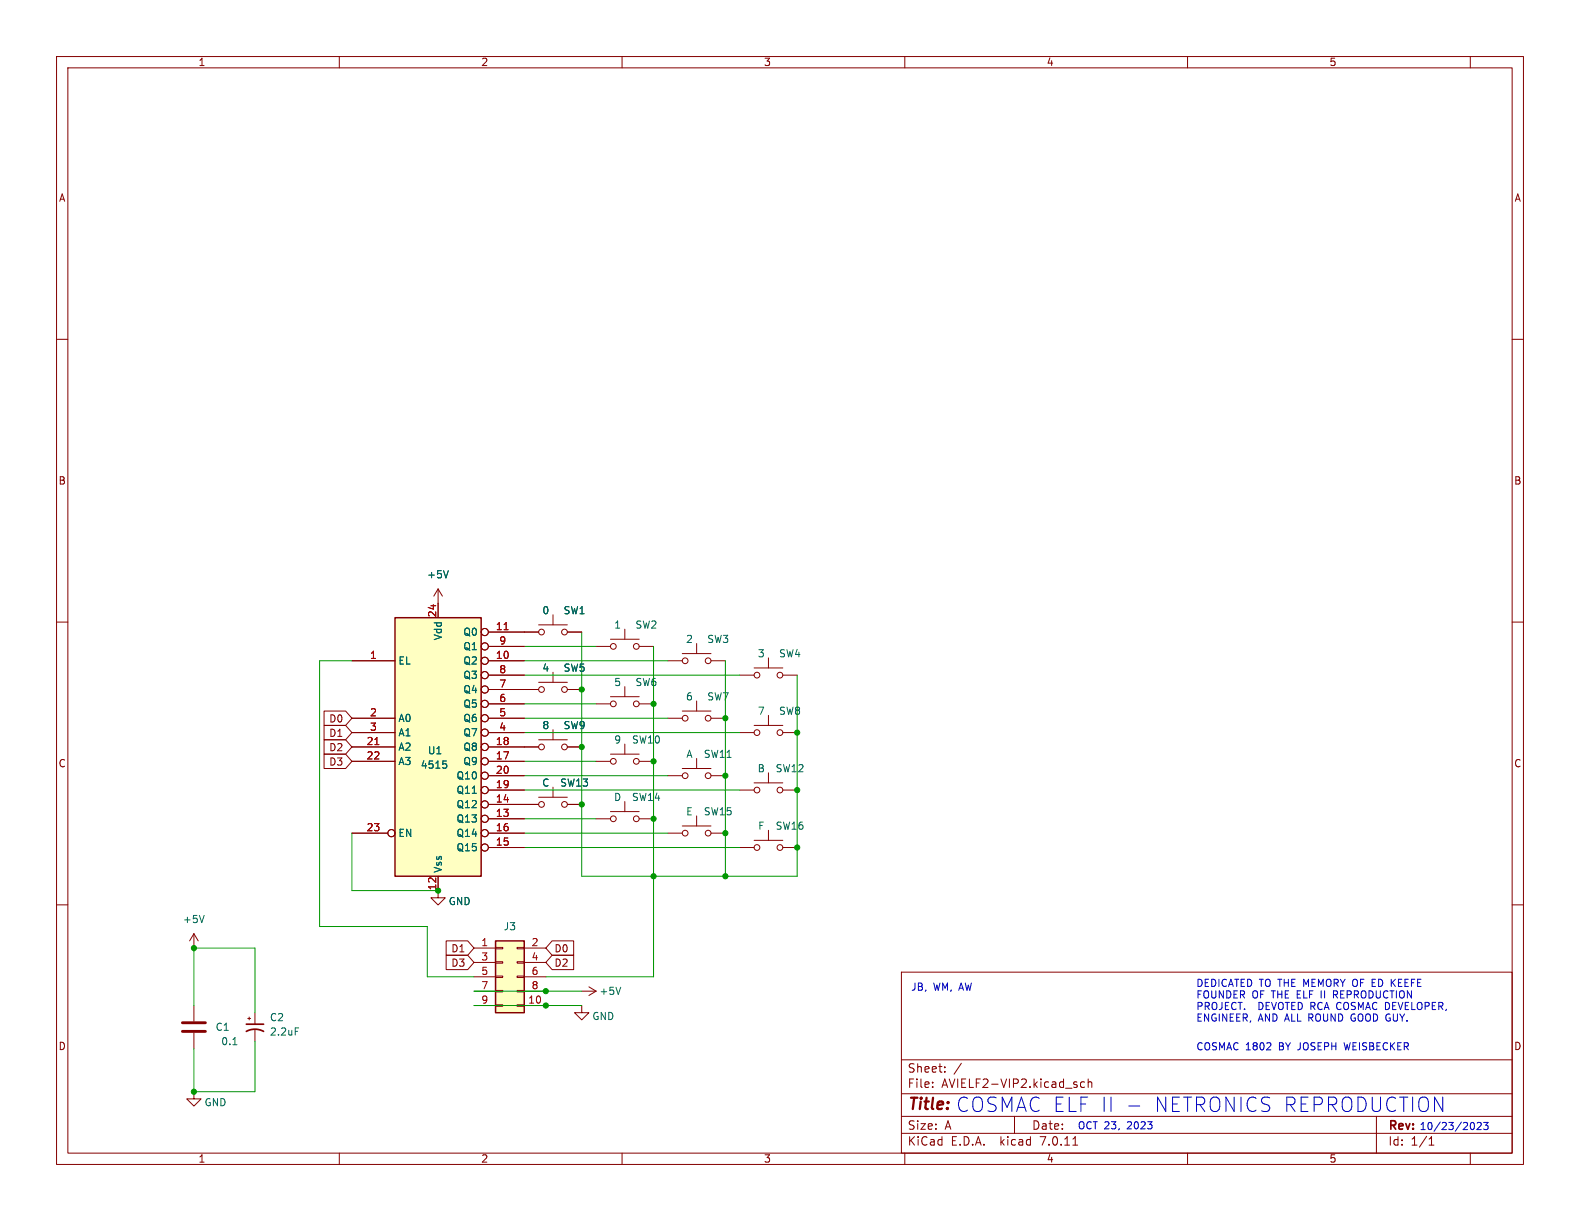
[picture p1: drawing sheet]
<svg xmlns="http://www.w3.org/2000/svg" width="279mm" height="216mm" viewBox="0 0 279 216" stroke-linecap="round" stroke-linejoin="round" font-family="sans-serif">
<g fill="none" stroke="#840000" stroke-width=".18">
<path d="M10 10h259.4v195.9h-259.4zM12 12h255.4v191.9h-255.4zM60 10v2M110 10v2M160 10v2M210 10v2M260 10v2M10 60h2M267.4 60h2M10 110h2M62.2 116.8h7.6M77.5 104.1v5.1"/>
<path d="M77.5 104.1l.7 1.3M77.5 104.1l-.8 1.3M86.4 116.8h6.3M86.4 119.4h6.3M86.4 114.3h6.3M86.4 111.8h8.8M95.2 110.5h5.1M97.8 108.7v1.8M97.8 118.9v1.8M100.3 111.8h2.6M105.4 114.3h2.5M107.9 113h5.1"/>
<path d="M110.5 111.3v1.7M113 114.3h2.6M118.1 116.8h2.5M120.6 115.6h5.1M123.2 113.8v1.8M125.7 116.8h2.6M130.8 119.4h2.5M133.3 118.1h5.1M135.9 116.3v1.8M138.4 119.4h2.6M267.4 110h2M57.3 133.3h3.8l1.1 1.3-1.1 1.3h-3.8z"/>
<path d="M57.3 128.3h3.8l1.1 1.2-1.1 1.3h-3.8zM57.3 130.8h3.8l1.1 1.3-1.1 1.3h-3.8zM57.3 125.7h3.8l1.1 1.3-1.1 1.3h-3.8zM62.2 132.1h7.6M62.2 127h7.6M62.2 134.6h7.6M62.2 129.5h7.6M86.4 132.1h8.8M86.4 121.9h8.8M86.4 124.5h6.3M86.4 127h6.3M86.4 134.6h6.3"/>
<path d="M86.4 137.2h6.3M86.4 139.7h6.3M86.4 129.5h6.3M95.2 130.8h5.1M95.2 120.7h5.1M97.8 129v1.8M97.8 139.2v1.8M100.3 132.1h2.6M100.3 121.9h2.6M105.4 124.5h2.5M105.4 134.6h2.5M107.9 123.2h5.1"/>
<path d="M107.9 133.4h5.1M110.5 121.4v1.8M110.5 131.6v1.8M113 124.5h2.6M113 134.6h2.6M118.1 127h2.5M118.1 137.2h2.5M120.6 125.7h5.1M120.6 135.9h5.1M123.2 124v1.7M123.2 134.1v1.8M125.7 127h2.6"/>
<path d="M125.7 137.2h2.6M130.8 139.7h2.5M130.8 129.5h2.5M133.3 138.4h5.1M133.3 128.3h5.1M135.9 126.5v1.8M135.9 136.7v1.7M138.4 139.7h2.6M138.4 129.5h2.6M10 160h2M62.2 147.3h6.4M77.5 154.9v3.9h1.2l-1.2 1.2-1.3-1.2h1.3"/>
<path d="M86.4 142.2h8.8M86.4 147.3h6.3M86.4 144.8h6.3M86.4 149.9h6.3M95.2 141h5.1M100.3 142.2h2.6M105.4 144.8h2.5M107.9 143.5h5.1M110.5 141.7v1.8M113 144.8h2.6M118.1 147.3h2.5M120.6 146.1h5.1"/>
<path d="M123.2 144.3v1.8M125.7 147.3h2.6M130.8 149.9h2.5M133.3 148.6h5.1M135.9 146.8v1.8M138.4 149.9h2.6M267.4 160h2M34.3 165.1v2.5M34.3 177.8v2.8M34.3 165.1l.8 1.3M34.3 165.1l-.8 1.3M44.1 179.8v.5"/>
<path d="M45.1 179.1v2M78.9 166.4h3.8l1.1 1.2-1.1 1.3h-3.8zM78.9 168.9h3.8l1.1 1.3-1.1 1.3h-3.8zM83.8 167.6h3.8M83.8 177.8h3.8M83.8 170.2h3.8M83.8 172.7h3.8M83.8 175.3h3.8M87.6 177.7h1.3v.2h-1.3zM87.6 175.1h1.3v.3h-1.3zM87.6 172.6h1.3v.2h-1.3zM87.6 170.1h1.3v.2h-1.3z"/>
<path d="M87.6 167.5h1.3v.3h-1.3zM91.4 177.7h1.3v.2h-1.3zM91.4 175.1h1.3v.3h-1.3zM91.4 172.6h1.3v.2h-1.3zM91.4 170.1h1.3v.2h-1.3zM91.4 167.5h1.3v.3h-1.3zM92.7 167.6h3.8M92.7 177.8h3.8M92.7 170.2h3.8M92.7 172.7h3.8M92.7 175.3h3.8M97.6 168.9h3.8v2.6h-3.8l-1.1-1.3z"/>
<path d="M97.6 166.4h3.8v2.5h-3.8l-1.1-1.3zM102.9 177.8v1.3h1.2l-1.2 1.2-1.3-1.2h1.3M102.9 175.3h2.5M104.1 174.5l1.3 .8M105.4 175.3l-1.3 .7M159.4 171.9h108v32h-108zM34.3 193v1.3h1.3l-1.3 1.3-1.3-1.3h1.3M34.3 182.6v2.8M43.8 180.1h.5M45.1 182.1v2.1M159.4 197.4h108M159.4 193.4h108"/>
<path d="M159.4 187.4h108M164.9 192.1v.2M164.9 191.4v.1M167.1 189.4v.2M167.1 188.7v.1M170 188l-1.3 1.9M179.4 197.4v3M191.8 191.4l-.4-.1-.3 .3v.4l.1 .2h.6M192.4 191.4l.2-.1 .4 .1 .1 .9M192.4 190.8v1.5M243.4 197.4v6.5M60 203.9v2"/>
<path d="M110 203.9v2M159.4 200.4h108M160 203.9v2M189.7 202.5h.9M210 203.9v2M252.7 202.5h.9M252.7 201.4l.4-.4v1.5M260 203.9v2"/>
<circle cx="85.7" cy="116.8" r=".63"/>
<circle cx="85.7" cy="114.3" r=".63"/>
<circle cx="85.7" cy="119.4" r=".63"/>
<circle cx="85.7" cy="111.8" r=".63"/>
<circle cx="95.8" cy="111.8" r=".51"/>
<circle cx="99.8" cy="111.8" r=".51"/>
<circle cx="108.5" cy="114.3" r=".51"/>
<circle cx="112.5" cy="114.3" r=".51"/>
<circle cx="121.2" cy="116.8" r=".51"/>
<circle cx="125.2" cy="116.8" r=".51"/>
<circle cx="133.9" cy="119.4" r=".51"/>
<circle cx="137.9" cy="119.4" r=".51"/>
<circle cx="85.7" cy="124.5" r=".63"/>
<circle cx="85.7" cy="127" r=".63"/>
<circle cx="85.7" cy="121.9" r=".63"/>
<circle cx="85.7" cy="129.5" r=".63"/>
<circle cx="85.7" cy="132.1" r=".63"/>
<circle cx="85.7" cy="137.2" r=".63"/>
<circle cx="85.7" cy="134.6" r=".63"/>
<circle cx="85.7" cy="139.7" r=".63"/>
<circle cx="95.8" cy="132.1" r=".51"/>
<circle cx="95.8" cy="121.9" r=".51"/>
<circle cx="99.8" cy="121.9" r=".51"/>
<circle cx="99.8" cy="132.1" r=".51"/>
<circle cx="108.5" cy="124.5" r=".51"/>
<circle cx="108.5" cy="134.6" r=".51"/>
<circle cx="112.5" cy="124.5" r=".51"/>
<circle cx="112.5" cy="134.6" r=".51"/>
<circle cx="121.2" cy="127" r=".51"/>
<circle cx="121.2" cy="137.2" r=".51"/>
<circle cx="125.2" cy="127" r=".51"/>
<circle cx="125.2" cy="137.2" r=".51"/>
<circle cx="133.9" cy="129.5" r=".51"/>
<circle cx="133.9" cy="139.7" r=".51"/>
<circle cx="137.9" cy="129.5" r=".51"/>
<circle cx="137.9" cy="139.7" r=".51"/>
<circle cx="69.2" cy="147.3" r=".63"/>
<circle cx="85.7" cy="142.2" r=".63"/>
<circle cx="85.7" cy="144.8" r=".63"/>
<circle cx="85.7" cy="149.9" r=".63"/>
<circle cx="85.7" cy="147.3" r=".63"/>
<circle cx="95.8" cy="142.2" r=".51"/>
<circle cx="99.8" cy="142.2" r=".51"/>
<circle cx="108.5" cy="144.8" r=".51"/>
<circle cx="112.5" cy="144.8" r=".51"/>
<circle cx="121.2" cy="147.3" r=".51"/>
<circle cx="125.2" cy="147.3" r=".51"/>
<circle cx="133.9" cy="149.9" r=".51"/>
<circle cx="137.9" cy="149.9" r=".51"/>
</g>
<g fill="#ffffc2" stroke="#ffffc2" stroke-width=".18">
<path d="M87.6 166.4h5.1v12.7h-5.1z"/>
<path d="M69.8 109.2h15.3v45.7h-15.3z"/>
</g>
<path d="M69.8 109.2h15.3v45.7h-15.3zM87.6 166.4h5.1v12.7h-5.1z" fill="none" stroke="#840000" stroke-width=".25"/>
<path d="M43.6 182.4a3.2 3.2 0 0 1 3 0M43.6 181.1h3" fill="none" stroke="#840000" stroke-width=".3"/>
<path d="M79.3 100.9l-.4 1.3M78.3 134.6h.6M78.8 135l.2 .3v.3l-.2 .2M36.1 161.9l-.4 1.2M109.8 174.6l-.5 1.2M41.2 184.7h.7M52.2 181.8h.6" fill="none" stroke="#006464" stroke-width=".18"/>
<path d="M32.3 180.8h4M32.3 182.4h4" fill="none" stroke="#840000" stroke-width=".51"/>
<path d="M89.1 111.3h.8M66.3 131.7h.7" fill="none" stroke="#a90000" stroke-width=".18"/>
<path d="M235.8 175.2v1.3M235.8 175.9h.5M199.6 195.6h1.9M224 185.6h.7M224.7 184.5v.4M260.3 198.5a.68 .68 0 0 1 .4 .6 .68 .68 0 0 1-.4 .6M261.2 198.6l.5-.1 .2 .3-.7 .9h.7M262.4 198.5h.7l-.4 .5 .4 .1v.5l-.2 .1-.5-.1" fill="none" stroke="#0000c2" stroke-width=".18"/>
<g fill="none" stroke="#009600" stroke-width=".18">
<path d="M62.2 116.8h-5.7v47h19.1v8.9h8.2M92.7 114.3h12.7M92.7 116.8h25.4M92.7 119.4h38.1M102.9 111.8v43.1h38.1v-35.5M115.6 114.3v58.4h-19.1M128.3 116.8v38.1M92.7 139.7h38.1M92.7 134.6h12.7M92.7 124.5h12.7M92.7 137.2h25.4M92.7 129.5h38.1"/>
<path d="M92.7 127h25.4M62.2 147.3v10.2h15.3M92.7 149.9h38.1M92.7 147.3h25.4M92.7 144.8h12.7M34.3 177.8v-10.2h10.8v11.5M83.8 177.8h19.1M83.8 175.3h19.1M45.1 184.2v8.8h-10.8v-7.6"/>
</g>
<g fill="#009600" stroke="#009600" stroke-width=".18">
<circle cx="34.3" cy="193" r=".46"/>
<circle cx="34.3" cy="167.6" r=".46"/>
<circle cx="77.5" cy="157.5" r=".46"/>
<circle cx="96.5" cy="177.8" r=".46"/>
<circle cx="96.5" cy="175.3" r=".46"/>
<circle cx="115.6" cy="124.5" r=".46"/>
<circle cx="115.6" cy="134.6" r=".46"/>
<circle cx="102.9" cy="142.2" r=".46"/>
<circle cx="102.9" cy="132.1" r=".46"/>
<circle cx="115.6" cy="144.8" r=".46"/>
<circle cx="102.9" cy="121.9" r=".46"/>
<circle cx="128.3" cy="127" r=".46"/>
<circle cx="141" cy="129.5" r=".46"/>
<circle cx="128.3" cy="154.9" r=".46"/>
<circle cx="128.3" cy="147.3" r=".46"/>
<circle cx="128.3" cy="137.2" r=".46"/>
<circle cx="115.6" cy="154.9" r=".46"/>
<circle cx="141" cy="139.7" r=".46"/>
<circle cx="141" cy="149.9" r=".46"/>
</g>
<g font-size="3.5" fill="#0000c2">
<text x="168.9" y="196.9">COSMAC ELF II -</text>
<text x="203.8" y="196.9">NETRONICS REPRODUCTION</text>
</g>
<text font-size="2.8" fill="#840000" x="160.4" y="196.8">Title:</text>
<g font-size="2.1" fill="#840000">
<text x="160.4" y="189.9">Sheet:</text>
<text x="160.4" y="192.6">File:</text>
<text x="166.5" y="192.6">AVIELF2-VIP2.kicad_sch</text>
<text x="160.4" y="202.8">KiCad</text>
<text x="160.4" y="200">Size:</text>
<text x="167.1" y="200">A</text>
<text x="168.1" y="202.8">E.D.A.</text>
<text x="177" y="202.8">kicad</text>
<text x="182.4" y="200">Date:</text>
<text x="184.2" y="202.8">7.0.11</text>
<text x="245.4" y="200.2">Rev:</text>
<text x="245.4" y="202.8">Id:</text>
<text x="249.5" y="202.8">1/1</text>
</g>
<g font-size="1.8" fill="#840000">
<text x="35" y="11.9">1</text>
<text x="85" y="11.9">2</text>
<text x="135" y="11.9">3</text>
<text x="185" y="11.9">4</text>
<text x="235" y="11.9">5</text>
<text x="10.3" y="35.9">A</text>
<text x="267.7" y="35.9">A</text>
<text x="10.3" y="85.9">B</text>
<text x="267.7" y="85.9">B</text>
<text x="58.1" y="130.5">D1</text>
<text x="58.1" y="128">D0</text>
<text x="10.3" y="135.9">C</text>
<text x="58.1" y="135.6">D3</text>
<text x="58.1" y="133">D2</text>
<text x="267.7" y="135.9">C</text>
<text x="79.7" y="168.6">D1</text>
<text x="79.7" y="171.1">D3</text>
<text x="97.9" y="171.1">D2</text>
<text x="97.9" y="168.6">D0</text>
<text x="10.3" y="185.9">D</text>
<text x="267.7" y="185.9">D</text>
<text x="35" y="205.8">1</text>
<text x="85" y="205.8">2</text>
<text x="135" y="205.8">3</text>
<text x="185" y="205.8">4</text>
<text x="235" y="205.8">5</text>
</g>
<g font-size="1.8" fill="#006464">
<text x="75.4" y="102.5">+5V</text>
<text x="78.3" y="113.3" transform="rotate(-90 78.3 113.3)">Vdd</text>
<text x="81.8" y="112.6">Q0</text>
<text x="95.8" y="108.8">0</text>
<text x="99.6" y="108.8">SW1</text>
<text x="108.5" y="111.4">1</text>
<text x="112.3" y="111.4">SW2</text>
<text x="121.2" y="113.9">2</text>
<text x="125" y="113.9">SW3</text>
<text x="70.4" y="117.7">EL</text>
<text x="81.8" y="117.7">Q2</text>
<text x="81.8" y="115.2">Q1</text>
<text x="95.8" y="119">4</text>
<text x="99.6" y="119">SW5</text>
<text x="133.9" y="116.4">3</text>
<text x="137.7" y="116.4">SW4</text>
<text x="81.8" y="125.3">Q5</text>
<text x="81.8" y="122.8">Q4</text>
<text x="81.8" y="120.2">Q3</text>
<text x="108.5" y="121.5">5</text>
<text x="112.3" y="121.5">SW6</text>
<text x="121.2" y="124.1">6</text>
<text x="125" y="124.1">SW7</text>
<text x="70.4" y="127.9">A0</text>
<text x="70.4" y="130.4">A1</text>
<text x="81.8" y="130.4">Q7</text>
<text x="81.8" y="127.9">Q6</text>
<text x="95.8" y="129.1">8</text>
<text x="99.6" y="129.1">SW9</text>
<text x="108.5" y="131.7">9</text>
<text x="111.7" y="131.7">SW10</text>
<text x="133.9" y="126.6">7</text>
<text x="137.7" y="126.6">SW8</text>
<text x="70.4" y="132.9">A2</text>
<text x="70.4" y="135.5">A3</text>
<text x="74.3" y="136.1">4515</text>
<text x="75.6" y="133.6">U1</text>
<text x="81.8" y="135.5">Q9</text>
<text x="81.8" y="132.9">Q8</text>
<text x="121.3" y="134.2">A</text>
<text x="124.4" y="134.2">SW11</text>
<text x="133.9" y="136.8">B</text>
<text x="137.1" y="136.8">SW12</text>
<text x="80.6" y="143.1">Q12</text>
<text x="80.6" y="140.6">Q11</text>
<text x="80.6" y="138">Q10</text>
<text x="95.8" y="139.3">C</text>
<text x="99" y="139.3">SW13</text>
<text x="108.5" y="141.8">D</text>
<text x="111.7" y="141.8">SW14</text>
<text x="70.4" y="148.2">EN</text>
<text x="80.6" y="145.6">Q13</text>
<text x="80.6" y="148.2">Q14</text>
<text x="121.2" y="144.4">E</text>
<text x="124.4" y="144.4">SW15</text>
<text x="134" y="146.9">F</text>
<text x="137.1" y="146.9">SW16</text>
<text x="78.3" y="154.4" transform="rotate(-90 78.3 154.4)">Vss</text>
<text x="80.6" y="150.7">Q15</text>
<text x="79.2" y="160.2">GND</text>
<text x="32.3" y="163.4">+5V</text>
<text x="89" y="164.7">J3</text>
<text x="105.9" y="176.1">+5V</text>
<text x="38" y="182.5">C1</text>
<text x="39" y="185">0.1</text>
<text x="47.6" y="180.8">C2</text>
<text x="47.6" y="183.3">2.2uF</text>
<text x="104.6" y="180.6">GND</text>
<text x="36.1" y="195.8">GND</text>
</g>
<g font-size="1.8" fill="#a90000">
<text x="77.2" y="109.3" transform="rotate(-90 77.2 109.3)">24</text>
<text x="87.6" y="111.5">11</text>
<text x="65.3" y="116.6">1</text>
<text x="87.6" y="116.6">10</text>
<text x="88.2" y="119.1">8</text>
<text x="88.2" y="114">9</text>
<text x="88.2" y="124.2">6</text>
<text x="88.2" y="121.7">7</text>
<text x="64.7" y="131.8">21</text>
<text x="65.3" y="126.7">2</text>
<text x="65.3" y="129.3">3</text>
<text x="87.6" y="131.8">18</text>
<text x="88.2" y="129.3">4</text>
<text x="88.2" y="126.7">5</text>
<text x="64.7" y="134.4">22</text>
<text x="87.6" y="134.4">17</text>
<text x="87.6" y="136.9">20</text>
<text x="87.6" y="142">14</text>
<text x="87.6" y="139.4">19</text>
<text x="64.7" y="147.1">23</text>
<text x="87.6" y="144.5">13</text>
<text x="87.6" y="149.6">15</text>
<text x="87.6" y="147.1">16</text>
<text x="77.2" y="157.5" transform="rotate(-90 77.2 157.5)">12</text>
<text x="85" y="167.4">1</text>
<text x="93.9" y="167.4">2</text>
<text x="85" y="169.9">3</text>
<text x="85" y="172.5">5</text>
<text x="93.9" y="169.9">4</text>
<text x="93.9" y="172.5">6</text>
<text x="85" y="175">7</text>
<text x="85" y="177.5">9</text>
<text x="93.3" y="177.5">10</text>
<text x="93.9" y="175">8</text>
</g>
<g font-size="1.8" fill="#0000c2">
<text x="161" y="175.3">JB,</text>
<text x="165" y="175.3">WM, AW</text>
<text x="211.5" y="174.6">DEDICATED TO THE MEMORY OF ED KEEFE</text>
<text x="211.5" y="176.6">FOUNDER OF THE ELF II</text>
<text x="211.5" y="178.7">PROJECT.</text>
<text x="222.6" y="178.7">DEVOTED RCA COSMAC DEVELOPER,</text>
<text x="236.4" y="176.6">REPRODUCTION</text>
<text x="211.5" y="180.7">ENGINEER,</text>
<text x="211.5" y="185.8">COSMAC 1802</text>
<text x="222.5" y="180.7">AND ALL ROUND GOOD GUY.</text>
<text x="226.3" y="185.8">BY JOSEPH</text>
<text x="238.2" y="185.8">WEISBECKER</text>
<text x="190.5" y="199.8">OCT 23,</text>
<text x="199.4" y="199.8">2023</text>
<text x="251" y="199.9">10/23/2023</text>
</g>
</svg>
